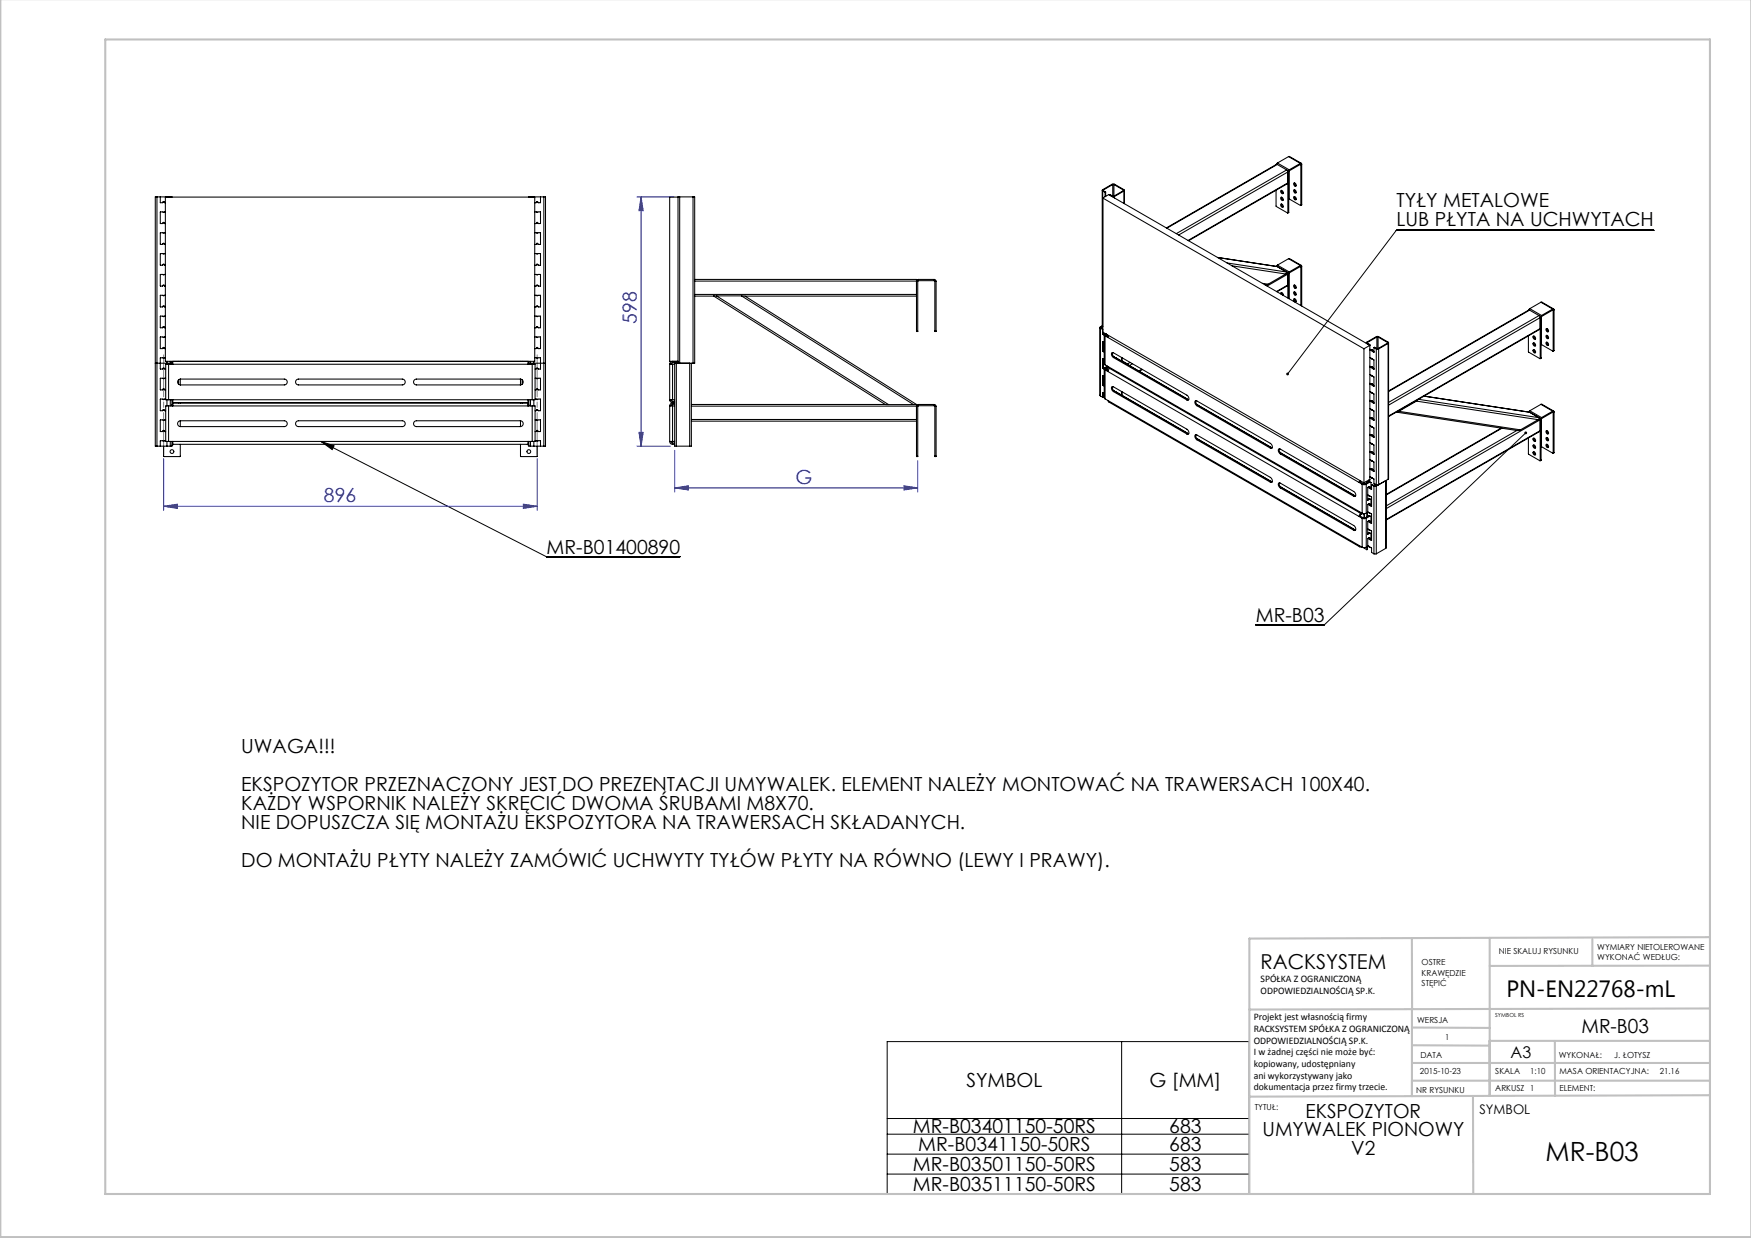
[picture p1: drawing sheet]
<svg xmlns="http://www.w3.org/2000/svg" width="420mm" height="297mm" viewBox="0 0 420 297" stroke-linecap="round" stroke-linejoin="round" font-family="sans-serif">
<path d="M396.7 55.3h-61.8l-26.1 34.4M77 105.9l54.1 27.7h32M77 105.9l3.1 1.1-.4 .9zM366 103.9l-48.3 46h-16.5M212.8 249.9h86.8v36.6h-86.8zM269 249.9v36.6M212.8 268.3h86.8M212.8 272.1h86.8M212.8 276.9h86.8M212.8 281.7h86.8" fill="none" stroke="#000" stroke-width=".24"/>
<g fill="none" stroke="#00f" stroke-width=".24">
<path d="M152.8 47.2h8.8M153.8 47.2l.5 3.3h-1zM153.8 47.2v59.8M39.2 110v12.5M128.8 110v12.5M152.8 107h8M153.3 103.7h1l-.5 3.3zM161.8 117l3.3-.5v1.1zM161.8 108v10M161.8 117h58.3M216.8 116.5l3.3 .5-3.3 .6zM220.1 110.5v7.5"/>
<path d="M39.2 121.5l3.3-.5v1zM39.2 121.5h89.6M125.5 121l3.3 .5-3.3 .5z"/>
</g>
<path d="M39.2 85.1v23.9M128.8 85.1v23.9" fill="none" stroke="#808080" stroke-width=".24" stroke-dasharray="15.2 1.3 1.3 1.3" stroke-dashoffset="5.2"/>
<g fill="none" stroke="#c0c0c0" stroke-width=".5">
<path d="M.1 -.1v296.9h419.9M25.2 9.5h385v276.9h-385zM338.7 225.2v37.8M357.3 225v37.9v-13.2M382 225.4v6.3M410.1 224.8l-110.4 .4v61.2M410.1 231.7h-52.8M338.7 259.3h71.5M338.7 255h71.5M338.7 250.8l18.6 .1M338.7 246.5l18.6 .1M357.3 249.7h52.9"/>
<path d="M373 249.7v13.2M410.1 241.9l-110.4 .3M353.3 262.9l.1 23.5M410.2 262.7l-110.5 .4"/>
</g>
<path d="M77 105.9l3.1 1.1-.4 .9zM365.7 103.6a.34 .34 0 0 0 0 .5 .34 .34 0 0 0 .5 0 .34 .34 0 0 0 0-.5l-.2 .3 .2-.3zM308.6 89.5l-.1 .3 .1 .2 .2-.3-.2 .3a.34 .34 0 0 0 .5-.1 .34 .34 0 0 0 0-.4 .34 .34 0 0 0-.5 0z" fill="#000"/>
<g fill="#00f">
<path d="M216.8 116.5l3.3 .5-3.3 .6zM161.8 117l3.3-.5v1.1z"/>
<path d="M39.2 121.5l3.3-.5v1zM125.5 121l3.3 .5-3.3 .5z"/>
<path d="M153.8 47.2l.5 3.3h-1zM153.3 103.7h1l-.5 3.3z"/>
</g>
<g fill="none" stroke="#000" stroke-width=".25">
<path d="M306.4 39.5l-26.6 15.2M306.4 39.5l2.2 1.3M306.4 39.5l-26.5 15.2M306.4 39.1l-.3 .4M306.4 39.1l2.8 1.6M309.1 37.6l.2-.1 2.8 1.7M309.1 37.6l-2.7 1.5M309.1 37.6l2.8 1.6M311.9 39.2h.2l.1 .2M311.9 39.4l.1 .1M311.9 39.4l-2.7 1.6M311.9 39.2l-2.7 1.5"/>
<path d="M311.9 39.2v.2M312 39.5v9.8M312.2 39.4l-.2 .1M312.2 39.4v9.7M37.6 47.2h-.4v59.8h.4M37.6 47.2v59.8M37.6 47.2h3.2M38.4 47.2l.1 1.4 .6-.1M39.1 58.5l.1-.2 .2 .2M39.1 48.5l.1-.2 .2 .2M39.1 53.5l.1-.2 .2 .2M39.1 48.5h.1"/>
<path d="M39.1 53.5h.1M39.1 58.5h.1M39.4 58.5l.3 .1M39.4 48.5l.3 .1M39.4 53.5l.3 .1M39.4 48.5h.1M39.4 53.5h.1M39.4 58.5h.1M39.7 55.8l-.5 .2-.1-.2-.7 .1v2.7h.6l.1-.1M39.7 50.8l-.5 .2-.1-.2-.7 .1v2.7h.6l.1-.1M39.7 47.3h88.6v39.4h-88.6zM40 47.2v.1"/>
<path d="M40.8 47.2l.4 .1M40.8 47.2v.1M127.2 47.2l-.4 .1M127.2 47.2h3.2M127.2 47.2v.1M128 47.2v.1M128.3 55.8l.5 .2 .2-.2 .6 .1v2.7h-.5l-.1-.1M128.3 50.8l.5 .2 .2-.2 .6 .1v2.7h-.5l-.1-.1M128.7 48.5l-.4 .1M128.7 48.5l.1-.2 .2 .2M128.7 58.5l-.4 .1M128.7 58.5l.1-.2 .2 .2"/>
<path d="M128.7 53.5l-.4 .1M128.7 53.5l.1-.2 .2 .2M128.7 48.5h.1M128.7 53.5h.1M128.7 58.5h.1M129 48.5h.1M129 53.5h.1M129 58.5h.1M129.6 47.2v1.4l-.6-.1M130.4 47.2h.4v59.8h-.4M130.4 47.2v59.8M162.6 47.3h-2v39.4h2"/>
<path d="M163 47.2h-.4v39.9M163 47.2h3.2M163 47.2v39.9M166.2 47.2h.4v39.9h-.4M166.2 47.2v39.9M264.4 45.7l.1 32.7M264.5 45.8v-.3l2.5-1.4 2.6 1.4v.3M264.5 45.8v34.3M264.5 45.8l.6 .4M264.5 47.5l1.4-.8 62.7 36.2-1.4 .8zM264.6 45.6v.1M264.6 45.7l.6 .4"/>
<path d="M265.1 46.2v1M265.2 46.1l-.1 .1M265.2 46.1v1M266.2 46.8l.1-.1 .6 .4M266.2 46.8h.1M266.9 47.1h.3M266.9 44.3h.3M266.9 44.3l-2.3 1.3M266.9 44.3v2.8M267.2 44.3l2.3 1.3M267.2 44.3v2.8M267.3 47.1l-.5 .1"/>
<path d="M267.3 47.1v.4M269.5 45.6v.1M269.5 45.7l-2.3 1.4M269.6 45.8l-2.3 1.3M269.6 45.8v3M269.7 45.7v3.2M285 57.7l23.9-13.8-23.8 13.9M306.1 45.6v3.9l2.8 1.6M307.2 49a.4 .4 0 0 1 .5 .2 .4 .4 0 0 1-.2 .5l-.3-.3zM307.2 47.4a.4 .4 0 0 1 .5 .2 .4 .4 0 0 1-.2 .5l-.3-.3zM307.2 45.7a.4 .4 0 0 1 .5 .2 .4 .4 0 0 1-.2 .6l-.3-.4zM307.4 45.7l.1 .4 .3 .3"/>
<path d="M307.4 47.3l.1 .4 .3 .3M307.4 48.9l.1 .5 .3 .2M308.6 40.8l.3 .5v9.8M308.6 40.8l-26.5 15.3M309.1 50.9l-.2 .2M309.1 41.2l-26.4 15.2M309.1 41.2v9.7M309.2 41v6.7l2.8 1.6M309.2 40.7l-.3 .6M309.2 41l-.1 .2M309.2 40.7v.3M310.4 47.2h.3a.34 .34 0 0 1 .3 .4 .34 .34 0 0 1-.4 .3l-.3-.4z"/>
<path d="M310.4 45.5l.3 .1a.34 .34 0 0 1 .3 .4 .34 .34 0 0 1-.4 .3l-.3-.4zM310.4 43.9l.3 .1a.32 .32 0 0 1 .3 .4 .32 .32 0 0 1-.5 .2l-.2-.5zM310.5 43.9l.1 .4 .3 .3M310.5 45.5l.1 .4 .3 .3M310.5 47.1l.1 .4 .3 .3M312.2 49.1l-.2 .2M39.1 63.5l.1-.2 .2 .2M39.1 78.5l.1-.2 .2 .2M39.1 68.5l.1-.2 .2 .2M39.1 63.5h.1M39.1 68.5h.1M39.1 78.5h.1"/>
<path d="M39.4 78.5l.3 .1M39.4 63.5l.3 .1M39.4 68.5l.3 .1M39.4 63.5h.1M39.4 68.5h.1M39.4 78.5h.1M39.7 75.8l-.5 .2-.1-.2-.7 .1v2.7h.6l.1-.1M39.7 70.8l-.5 .2-.1-.2-.7 .1v2.7h.6a.24 .24 0 0 1 .3-.3 .24 .24 0 0 1 .2 .3h.2M39.7 65.8l-.5 .2-.1-.2-.7 .1v2.7h.6l.1-.1M39.7 60.8l-.5 .2-.1-.2-.7 .1v2.7h.6l.1-.1M128.3 75.8l.5 .2 .2-.2 .6 .1v2.7h-.5l-.1-.1M128.3 70.8l.5 .2 .2-.2 .6 .1v2.7h-.5a.24 .24 0 0 0-.3-.3 .24 .24 0 0 0-.2 .3h-.3"/>
<path d="M128.3 65.8l.5 .2 .2-.2 .6 .1v2.7h-.5l-.1-.1M128.3 60.8l.5 .2 .2-.2 .6 .1v2.7h-.5l-.1-.1M128.7 78.5l-.4 .1M128.7 78.5l.1-.2 .2 .2M128.7 68.5l-.4 .1M128.7 68.5l.1-.2 .2 .2M128.7 63.5l-.4 .1M128.7 63.5l.1-.2 .2 .2M128.7 63.5h.1M128.7 68.5h.1M128.7 78.5h.1M129 63.5h.1"/>
<path d="M129 68.5h.1M129 78.5h.1M166.6 67h53.2v.4M166.6 70.6h53.2M166.6 71h4.6M166.6 67.4h53.2M171.2 71l41.1 26h-46.5M171.9 71h-.7M171.9 71l41.2 26.1M171.9 71h6M177.9 71h.6M177.9 71l41.2 26.1"/>
<path d="M219.8 79.4h.3M219.8 71h-41.1l41.1 26M219.8 67.4v12M220.1 67.5v11.9M220.3 67.3l-.2 .2M220.3 67l-.4 .3-.1 .2h.3M220.3 67h3.8M220.3 67v.3M220.3 67.3h3.8M224.1 67.3l.1 .2M224.1 67l.3 .2 .1 .3M224.1 67v.3"/>
<path d="M224.2 79.4h.3M224.2 67.5v11.9M224.2 67.5h.3M224.5 67.5v11.9M263.8 78.6l.1 16.4M263.9 78.7l.6 .4M263.9 78.7v16.3M264.1 78.5v.2M264.1 78.7l.4 .2M264.4 78.1l-.6 .4 .1 .2M264.4 78.3l-.3 .2M264.5 78.4h.1"/>
<path d="M264.5 79.7l62.7 36.1 1.4-.8M264.5 79.1h.1M264.6 79.8v.3M265.1 80h.1M292 61.8l14.3 2.1M292.1 61.8l14.3 2.2M294.3 63.1l14.3 2.2M295.5 63.8l12.9 1.9M302.8 68l1.4 .2M304.2 68.2l-.7 .2M306.2 69.9l2.7-1.5-2.6 1.6M306.2 63.9l.2 .1"/>
<path d="M306.3 63.9l.1 .1M306.4 64l2.2 1.3M306.4 63.6l-.3 .3M306.4 63.6l2.8 1.6M307.2 70.5a.27 .27 0 0 1 .2-.4 .27 .27 0 0 1 .3 .3l.1 .4M307.4 70.2l.2 .6M308.4 65.7l-4.2 2.5M308.6 65.3l.1 .2-.3 .2M308.6 65.3l.3 .5M308.9 65.8v5.7M309.1 62.1l.2-.1 2.8 1.7M309.1 62.1l-2.7 1.5"/>
<path d="M309.1 62.1l2.8 1.6M309.1 65.7v5.9M309.1 65.7l-5.2 2.9M309.2 65.5v6.2M309.2 65.2l-.3 .6M309.2 65.5l-.1 .2M309.2 65.2v.3M310.4 71.7h.3a.34 .34 0 0 1 .3 .4 .34 .34 0 0 1-.4 .3l-.3-.4zM310.4 70l.3 .1a.32 .32 0 0 1 .3 .4 .32 .32 0 0 1-.5 .2l-.2-.4zM310.4 68.4l.3 .1a.34 .34 0 0 1 .3 .4 .34 .34 0 0 1-.4 .2l-.3-.3zM310.5 68.4l.1 .4 .3 .3M310.5 70l.1 .4 .3 .3"/>
<path d="M310.5 71.6l.1 .4 .3 .3M311.9 63.7h.2l.1 .2M311.9 63.9l.1 .1M311.9 63.7l-2.7 1.5M311.9 63.7v.2M311.9 63.9l-2.7 1.6M312 64v9.3M312.2 63.9v9.5M312.2 63.9l-.2 .1M366.9 74.4l-33.8 19.4M366.9 74.4l2.3 1.3M366.9 74.4l-33.8 19.5"/>
<path d="M366.9 74.1l-.3 .3M366.9 74.1l2.9 1.6M369.2 75.7l.2 .5M369.2 75.7l-36.1 20.8M369.4 76.2v9.8M369.4 76.2l-36.3 21M369.6 72.5h.2l2.9 1.6M369.6 72.5l-2.7 1.6M369.6 72.5l2.8 1.6M369.6 76.1v9.8M369.8 75.9l-.2 .2M369.8 75.7l-.4 .5 .2-.1"/>
<path d="M369.8 75.7v.2M370.9 78.8l.3 .1a.32 .32 0 0 1 .3 .4 .32 .32 0 0 1-.5 .2l-.2-.3zM371 78.8l.1 .4 .3 .3M372.4 74.4l.1 .1M372.4 74.1h.3l.1 .2M372.4 74.1l-2.6 1.6M372.4 74.4l-2.6 1.5M372.4 74.1v.3M372.5 74.5v9.8l-2.8-1.7v-6.6M372.8 74.3l-.3 .2M372.8 74.3v9.8M37.2 87.1h4"/>
<path d="M39.1 88.4l.1-.2 .2 .2M39.1 98.4l.1-.2 .2 .2M39.1 93.4l.1-.2 .2 .2M39.1 83.5l.1-.2 .2 .2M39.1 83.5h.1M39.1 88.4h.1M39.1 93.4h.1M39.1 98.4h.1M39.4 88.4l.3 .1M39.4 93.4l.3 .1M39.4 98.4l.3 .1M39.4 83.5l.3 .1"/>
<path d="M39.4 83.5h.1M39.4 88.4h.1M39.4 93.4h.1M39.4 98.4h.1M39.7 85.8l-.5 .2-.1-.2-.7 .1v2.6h.6l.1-.1M39.7 80.8l-.5 .2-.1-.2-.7 .1v2.7h.6l.1-.1M39.7 90.7l-.5 .2-.1-.2-.7 .1v2.7h.6l.1-.1M39.7 95.7l-.5 .2-.1-.2-.7 .1v2.7h.6l.1-.1M40 86.7v.7M40 95.9v1.5M40.4 97.4h-.7v8.5h.7M40.4 87.4h-.7v8.5h.7"/>
<path d="M40.4 97.4h87.3M40.4 87.4v8.5M40.4 97.4v8.5M40.4 95.9h87.3M40.4 87.4h87.3M40.8 86.7v.7M40.8 95.9v1.5M41.2 86.7v.7M41.2 95.9v1.5M41.2 97h.2M41.2 97.2h.2M41.4 97.4v-.7h85.2v.7"/>
<path d="M41.4 86.7v.7M41.4 95.9v.7h85.2v-.7M42.8 86.7h.1M42.8 91.1v1.1M42.8 96.6v.1M42.9 91.1l.4-.2h24.9a.7 .7 0 0 1 .7 .7 .7 .7 0 0 1-.7 .7h-24.9a.7 .7 0 0 1-.7-.4 .7 .7 0 0 1 .3-.8zM43.2 86.7h.1M43.2 90.9v1.4M43.2 96.6v.1M71.2 91.1l.4-.2h24.9a.7 .7 0 0 1 .7 .7 .7 .7 0 0 1-.7 .7h-24.9a.7 .7 0 0 1-.7-.4 .7 .7 0 0 1 .3-.8zM99.5 91.1l.4-.2h24.9a.7 .7 0 0 1 .7 .7 .7 .7 0 0 1-.7 .7h-24.9a.7 .7 0 0 1-.7-.4 .7 .7 0 0 1 .3-.8zM124.8 86.7h.1"/>
<path d="M124.8 90.9v1.4M124.8 96.6v.1M125.2 86.7h.1M125.2 91.1v1.1M125.2 96.6v.1M126.6 86.7v.7M126.6 97h.2M126.6 97.2h.2M126.8 87.1h4M126.8 86.7v.7M126.8 95.9v1.5M127.2 86.7v.7"/>
<path d="M127.2 95.9v1.5M127.7 97.4h.6v8.5h-.6M127.7 87.4h.6v8.5h-.6M127.7 87.4v8.5M127.7 97.4v8.5M128 86.7v.7M128 95.9v1.5M128.3 85.8l.5 .2 .2-.2 .6 .1v2.6h-.5l-.1-.1M128.3 80.8l.5 .2 .2-.2 .6 .1v2.7h-.5l-.1-.1M128.3 95.7l.5 .2 .2-.2 .6 .1v2.7h-.5l-.1-.1M128.3 90.7l.5 .2 .2-.2 .6 .1v2.7h-.5l-.1-.1M128.7 88.4l-.4 .1"/>
<path d="M128.7 88.4l.1-.2 .2 .2M128.7 98.4l-.4 .1M128.7 98.4l.1-.2 .2 .2M128.7 93.4l-.4 .1M128.7 93.4l.1-.2 .2 .2M128.7 83.5l-.4 .1M128.7 83.5l.1-.2 .2 .2M128.7 83.5h.1M128.7 88.4h.1M128.7 93.4h.1M128.7 98.4h.1M129 83.5h.1"/>
<path d="M129 88.4h.1M129 93.4h.1M129 98.4h.1M160.6 97.4h.7M160.6 87.4h.7M160.6 95.9h.7M160.6 95.9a.69 .69 0 0 0 .7 .7M160.6 87.4v8.5M160.6 97.4v8.5M160.9 95.9l.4 .4M161.3 96.7a.69 .69 0 0 0-.7 .7M161.3 97l-.4 .4"/>
<path d="M161.3 87v-.3a.69 .69 0 0 0-.7 .7M161.3 87l-.4 .4M161.3 97.4h.5M161.3 96.7h.5M161.3 95.9h.5M161.3 87.4h.5M161.3 96.6h.5M161.3 87.4v8.5M161.3 96.3v.3M161.3 96.7v.3M161.3 97.4v8.5M161.3 97h.5"/>
<path d="M161.3 96.3h.5M161.3 87h1.3M162.2 87.1h-.4v19.9h.4M162.2 87.1h4M162.2 87.1v19.9M165.4 87.1v19.9M165.8 87.1v19.9h-.4M165.8 97.4h54M212.4 97.1h.7M213.1 97.1h6M219.8 97l-.7 .1M219.8 97v.4"/>
<path d="M219.8 97.4v12M220.1 97.5v11.9M220.3 97.3l-.2 .2M220.3 97l-.4 .3-.1 .2h.3M220.3 97h3.8M220.3 97v.3M220.3 97.3h3.8M224.1 97.3l.1 .2M224.1 97l.3 .2 .1 .3M224.1 97v.3M224.2 97.5v11.9M224.2 97.5h.3"/>
<path d="M224.5 97.5v11.9M263.9 95l.6 .3M264.5 80.1l.1 .1M264.5 92.4l.1 .1M264.5 88.3l.1 .1M264.5 84.2l.1 .1M264.5 82.1v2.1M264.5 86.1v2.2M264.5 90.2v2.2M264.5 94.3v1M264.6 94.3h-.1M264.6 90.2h-.1"/>
<path d="M264.6 86.1h-.1M264.6 82l-.1 .1M264.6 80.2l.3 .2M264.6 94.3l.3 .2M264.6 90.2l.3 .2M264.6 92.5l.3 .2M264.6 86.1l.3 .2M264.6 88.4l.3 .2M264.6 82l.3 .2M264.6 84.3l.3 .2M264.6 80.1h.1M264.6 84.1l.1 .1"/>
<path d="M264.6 88.2l.1 .1M264.6 92.3l.1 .1M264.6 80.1h-.1M264.6 82.1v2M264.6 86.2v2M264.6 90.2v2.1M264.6 94.3v.9l-.1 .1M264.6 84.1l-.1 .1M264.6 88.2l-.1 .1M264.6 92.3l-.1 .1M264.7 80.1l-.1 .1M264.7 80.1l.2 .1"/>
<path d="M264.7 84.2l-.1 .1M264.7 84.2l.2 .1M264.7 88.3l-.1 .1M264.7 88.3l.2 .1M264.7 92.4l-.1 .1M264.7 92.4l.2 .1M264.7 94.4h-.1M264.9 88.4v7l.2 .3M264.9 80.3v6.9l.2 .3M265.1 88.2a.3 .3 0 0 0-.2 .2 .3 .3 0 0 0 .2 .3M265.1 80a.3 .3 0 0 0-.2 .3 .3 .3 0 0 0 .2 .3M265.1 88.2l.5-.3v.9"/>
<path d="M265.1 80.6v6.9M265.1 88.7v7M265.1 88.2l.2 .1M265.1 95.7l60.9 35.2M265.1 88.7l.7 .4M265.1 87.5l61.6 35.6M265.1 80.6l.7 .4M265.3 88.3v.3M265.3 80.1v.3M265.3 80.4l.5 .4M265.3 88.6l.5 .3M265.3 88.6l-.2 .1"/>
<path d="M265.3 80.4l-.2 .2M265.3 80.1h.1M265.6 80.3v.4M265.6 88.1l-.3 .2M265.8 96.1l.1 .3 60.3 34.8M265.8 87.9l.1 .3 60.3 34.8M265.8 81l60.9 35.2M265.8 89.1l60.9 35.2M265.9 80.5l-.1 .5M266.1 88.4l-.3 .7M266.9 92.7l-.1 .5 .5 .6M266.9 84.6l-.1 .5 .5 .6"/>
<path d="M267.1 93.9l-.3-.3a.45 .45 0 0 1-.3-.5 .45 .45 0 0 1 .6-.3l17.9 10.5a.45 .45 0 0 1 .2 .5 .45 .45 0 0 1-.5 .3M267.1 85.8l-.3-.3a.45 .45 0 0 1-.3-.6 .45 .45 0 0 1 .6-.3l17.9 10.5a.45 .45 0 0 1 .2 .6 .45 .45 0 0 1-.5 .2M267.1 93.9l17.6 10.2M267.1 85.8l17.6 10.1M267.3 93.8l17.8 10.3M267.3 93.8l-.2 .1M267.3 85.7l17.8 10.2M267.3 85.7l-.2 .1M267.8 94l-.1 .1M267.8 85.9h-.1M269 85.8v.8M269 93.9v.9"/>
<path d="M269.1 85.8v.9M269.1 94v.9M269.1 86.6l1.3 .7M270.4 87.3l.3 .3M271.1 86.9l-.7 .4M271.6 87.3l-.7 .4M273.9 88.6l-.7 .4M274 88.6l-.7 .5M285.1 95.9h-.4M286.9 96.1v.5l.4 .6-.2 .1M287.1 97.3l-.3-.3a.45 .45 0 0 1-.2-.5 .45 .45 0 0 1 .5-.3l17.9 10.5a.45 .45 0 0 1 .2 .5 .45 .45 0 0 1-.5 .3M287.1 97.3l17.6 10.2"/>
<path d="M287.1 97.1l18 10.3M327.2 83.7v32.4M327.7 82.2v.2M327.9 82.4v-.3l2.5-1.4 2.5 1.4v.3M327.9 82.4h.1M327.9 82.4l.5 .3M328 82.2v.1M328 82.3l.6 .3M328.4 82.7v.1M328.6 82.6v32.6l-.2 .1M328.6 82.6l-.2 .1M328.6 98l1 .6v2.2"/>
<path d="M328.6 93.9l1 .6v2.2M328.6 89.8l1 .6v2.2M328.6 85.8l1 .6v2.2M328.6 83.8h.1M328.6 87.9h.1M328.6 91.9v.1M328.6 96v.1M328.6 84l.2 .1M328.6 96.2l.2 .1M328.6 92.1l.2 .1M328.6 88l.2 .2M328.6 83.8l.5 .1 .1 .2"/>
<path d="M328.6 87.9l.3 .2M328.6 92l.3 .1M328.6 96.1l.3 .1M328.6 92h.1M328.6 96.1h.1M328.9 84l-.1 .1M328.9 84l.2 .1M328.9 96.3h-.1M328.9 96.3l.2 .1M328.9 92.2h-.1M328.9 92.2l.2 .1M328.9 88.1l-.1 .1"/>
<path d="M328.9 88.1l.2 .1M328.9 84h.1M328.9 88.1h.1M328.9 92.2h.1M328.9 96.3h.1M328.9 88l.2-.1 .1 .2M328.9 92.1l.2-.1 .1 .2M328.9 96.2l.2-.1 .1 .2M329.1 84.1l.1 .2M329.1 96.4l.1 .2M329.1 92.3l.1 .2M329.1 88.2l.1 .2"/>
<path d="M329.1 84.1h.1M329.1 88.2h.1M329.1 92.3h.1M329.1 96.4h.1M329.1 86.1h.1M329.1 90.2h.1M329.1 94.2v.1M329.1 98.3v.1M329.2 84.3l.3 .2M329.2 96.6l.3 .1M329.2 92.5l.3 .2M329.2 88.4l.3 .2"/>
<path d="M329.2 84.1l.1 .1M329.2 88.1l.1 .2M329.2 92.2l.1 .2M329.2 96.3l.1 .2M329.2 84.1h-.1M329.2 84.1h.1M329.2 88.1h.1M329.2 92.2h.1M329.2 96.3h.1M329.2 88.1l-.1 .1M329.2 92.2l-.1 .1M329.2 96.3l-.1 .1"/>
<path d="M329.3 84.2l-.1 .1M329.3 84.2l.3 .2M329.3 88.3l-.1 .1M329.3 88.3l.3 .1M329.3 92.4l-.1 .1M329.3 92.4l.3 .1M329.3 96.5l-.1 .1M329.3 96.5l.3 .1M329.6 84.5h-.1M329.6 96.7h-.1M329.6 92.6l-.1 .1M329.6 88.6h-.1"/>
<path d="M329.6 83.4v1.1M329.6 83.4l.1-.1 .6 .3M329.6 83.4l.5 .3M330.1 83.7h.6M330.1 83.7v32.6M330.3 83.6h.2M330.3 80.9h.2M330.3 80.9l-2.3 1.3M330.3 80.9v2.7M330.5 80.9l2.3 1.3M330.5 80.9v2.7M330.7 83.7v32.6h-.6"/>
<path d="M332.8 82.2v.1M332.8 82.3l-2.3 1.3M332.9 82.4l-2.2 1.3M332.9 82.4v32.6M333.1 99.8l36.3-21-36.3 21.1M333.1 82.2l-.2 32.8M334.9 98.9l29.1 4.4 .7-.2M335.5 98.7l-.6 .2M335.5 98.7l29.2 4.4M339.8 96.2l-4.3 2.5M339.8 96.2l29.1 4.5M340.1 95.9l-.3 .3"/>
<path d="M340.2 95.8l29 4.4M341.6 95l25.3 3.9M366.6 80.6v3.8l2.8 1.6M366.8 98.9h.1M366.9 98.9l2.3 1.3M366.9 98.5l-.2 .3M366.9 98.5l2.9 1.7M367.8 83.9a.4 .4 0 0 1 .5 .3 .4 .4 0 0 1-.2 .5l-.3-.4zM367.8 82.3a.4 .4 0 0 1 .5 .2 .4 .4 0 0 1-.2 .5l-.3-.3zM367.8 80.7a.4 .4 0 0 1 .5 .2 .4 .4 0 0 1-.2 .5l-.3-.3zM367.9 80.6l.1 .5 .3 .2M367.9 82.2l.1 .5 .3 .2"/>
<path d="M367.9 83.9l.1 .4 .3 .3M369.6 97h.2l2.9 1.6M369.6 97l2.8 1.6M369.6 97l-2.7 1.5M369.6 85.9h.1M369.6 85.9l-.2 .1M370.9 82.1l.3 .1a.32 .32 0 0 1 .3 .4 .32 .32 0 0 1-.5 .2l-.2-.3zM370.9 80.5l.3 .1a.34 .34 0 0 1 .3 .3 .34 .34 0 0 1-.4 .3l-.3-.4zM371 80.4l.1 .4 .3 .3M371 82.1l.1 .4 .3 .3M372.4 98.9h.1M372.4 98.6h.3l.1 .2"/>
<path d="M372.4 98.6l-2.6 1.6M372.4 98.6v.3M372.4 98.9l-2.6 1.5M372.5 98.9v9.8M372.8 84.1h-.1M372.8 84.1l-.3 .1M372.8 98.8v9.8M372.8 98.8l-.3 .1M37.6 107h3.2M39.1 103.4l.1-.2 .2 .2M39.1 103.4h.1M39.4 103.4l.3 .1"/>
<path d="M39.4 103.4h.1M39.7 100.7l-.5 .2-.1-.2-.7 .1v2.7h.6l.1-.1M39.7 105.7l-.5 .2-.1-.2-.6 .1-.1 1.2M40 105.9v1.1M40.4 105.9h87.3M40.8 105.9v1.1M41.2 105.9v1.1h-.4M41.4 105.9h.1M41.4 105.9v.7h85.2v-.7M41.6 106.6l-.4 .2M42.7 101.2l.6-.3h24.9a.7 .7 0 0 1 .7 .7 .7 .7 0 0 1-.7 .7h-24.9a.7 .7 0 0 1-.6-.4 .7 .7 0 0 1 0-.7zM43.2 106.6v2.9h-3.9l-.1-2.5"/>
<path d="M43.2 100.9v1.4M71.2 101.1l.4-.2h24.9a.7 .7 0 0 1 .7 .7 .7 .7 0 0 1-.7 .7h-24.9a.7 .7 0 0 1-.7-.4 .7 .7 0 0 1 .3-.8zM99.5 101.1l.4-.2h24.9a.7 .7 0 0 1 .7 .7 .7 .7 0 0 1-.7 .7h-24.9a.7 .7 0 0 1-.7-.4 .7 .7 0 0 1 .3-.8zM124.8 106.6l.1 2.9h3.9v-2.5M124.8 100.9v1.4M126.5 106.6l.3 .2M126.7 105.9h-.1M126.8 105.9v1.1h.4M127.2 107h3.2M127.2 105.9v1.1M128 105.9v1.1M128.3 105.7l.5 .2 .2-.2 .6 .1v1.2"/>
<path d="M128.3 100.7l.5 .2 .2-.2 .6 .1v2.7h-.5l-.1-.1M128.7 103.4l-.4 .1M128.7 103.4l.1-.2 .2 .2M128.7 103.4h.1M129 103.4h.1M160.6 105.9h.7M160.6 105.9a.69 .69 0 0 0 .7 .7M160.9 105.9l.4 .4M161.3 105.9h.5M161.3 106.6h.5M161.3 106.3v.3M161.3 106.3h.5"/>
<path d="M162.2 107h3.2M165.8 100.6h54M165.8 101h54M219.8 109.4h.3M224.2 109.4h.3M285.1 104.1h-.4M286.9 104.3v.5l.4 .6-.2 .1M287.1 105.5l-.3-.3a.45 .45 0 0 1-.2-.6 .45 .45 0 0 1 .5-.2l17.9 10.4a.45 .45 0 0 1 .2 .6 .45 .45 0 0 1-.5 .3M287.1 105.5l17.6 10.2M287.1 105.2l18 10.4M305.1 115.6l-.4 .1M305.1 107.4l-.4 .1"/>
<path d="M306.9 115.8v.5l.4 .6M306.9 107.7v.5l.4 .6-.2 .1M307.1 117.1l-.3-.4a.45 .45 0 0 1-.2-.5 .45 .45 0 0 1 .5-.3l17.9 10.5a.45 .45 0 0 1 .3 .5 .45 .45 0 0 1-.6 .3M307.1 108.9l-.3-.3a.45 .45 0 0 1-.2-.6 .45 .45 0 0 1 .5-.3l17.9 10.5a.45 .45 0 0 1 .3 .6 .45 .45 0 0 1-.6 .3M307.1 117.1l17.6 10.1M307.1 108.9l17.6 10.2M307.1 116.8l18.1 10.4-.3-.1M307.1 108.6l18.1 10.4-.5 .1M307.3 116.9l-.2 .2M307.3 116.9l17.6 10.2M326.2 115.3l-.2 .5 .2-.2M326.2 115.6l.7 .4"/>
<path d="M326.3 115.4l-.1 .2M326.7 116.2h1M326.7 116.2v6.9M326.9 116h.6M326.9 116l-.2 .2M327.3 115.8v.3M327.5 116l.2 .2M327.7 115.5l.2 .1M327.7 116.2v6.9M327.8 115.5l.2 .1M327.9 115.6v.2M328 115.6h-.1"/>
<path d="M328 115.6v.2M328.1 118.7l.4 .3M328.1 116.9l.1 .1M328.1 117v3l.4-.2M328.3 115.2l.1 .1M328.3 116.9h.1M328.3 115.6l-.8 .4M328.3 115.6l.2 .1M328.3 115.6l.5 .1M328.3 119.7l.2 .1M328.3 119.7l-.2 .1M328.3 119.7l.5 .1"/>
<path d="M328.3 116.9l-.1 .1M328.3 116.9l.2 .1M328.3 116.9l.2-.1 .2 .2M328.4 115.1v.2M328.5 115.7l-.8 .5M328.5 115.7h.3M328.5 119.8h.3M328.5 117.1l.1 .1M328.5 119l.5 .3v2.2M328.5 117v.1M328.6 119h-.1M328.6 114.3l.9 .6 .1 1.1 .5 .3"/>
<path d="M328.6 110.3l1 .6v2.1M328.6 106.2l1 .6v2.2M328.6 102.1l1 .6v2.2M328.6 100.1h.1M328.6 104.2h.1M328.6 108.3h.1M328.6 112.4h.1M328.6 112.5l.2 .2M328.6 108.5l.2 .1M328.6 104.4l.2 .1M328.6 100.3l.2 .1M328.6 100.1l.3 .2"/>
<path d="M328.6 104.2l.3 .2M328.6 108.3l.3 .2M328.6 112.4l.3 .2M328.6 100.1v.1M328.6 104.2v.1M328.6 117.2l.3 .2M328.6 114.4h.1M328.7 117l.1 .1M328.7 117l-.2 .1M328.8 117.1l-.2 .1M328.8 117.1l.2 .2M328.8 119.8v1.5"/>
<path d="M328.8 115.7v1.5M328.9 112.6l-.1 .1M328.9 112.6l.2 .1M328.9 108.5l-.1 .1M328.9 108.5l.2 .1M328.9 104.4l-.1 .1M328.9 104.4l.2 .2M328.9 100.4h-.1M328.9 100.3l.2 .2M328.9 100.3v.1M328.9 104.4h.1M328.9 108.5h.1"/>
<path d="M328.9 112.6h.1M328.9 100.3l.2-.1 .1 .2M328.9 104.4l.2-.1 .1 .2M328.9 108.4h.2l.1 .2M328.9 112.5l.2-.1 .1 .2M329 117.4h-.1M329 116.3l.1-.1 .6 .3M329 116.3l.6 .3M329 116.3v1.1M329.1 112.7l.1 .2M329.1 108.6l.1 .2M329.1 104.6l.1 .1"/>
<path d="M329.1 100.5l.1 .1M329.1 104.6h.1M329.1 108.6h.1M329.1 112.7h.1M329.1 102.4v.1M329.1 106.5h.1M329.1 110.6h.1M329.1 114.7h.1M329.2 112.9l.3 .2M329.2 108.8l.3 .2M329.2 104.7l.3 .2M329.2 100.6l.3 .2"/>
<path d="M329.2 100.4l.1 .2M329.2 104.5l.1 .1M329.2 108.6l.1 .1M329.2 112.6l.1 .2M329.2 100.4h.1M329.2 104.5h.1M329.2 108.6h.1M329.2 112.6h.1M329.2 100.4l-.1 .1M329.2 104.5l-.1 .1M329.2 108.6h-.1M329.2 112.6l-.1 .1"/>
<path d="M329.3 100.6h-.1M329.3 100.6l.3 .1M329.3 104.6l-.1 .1M329.3 104.6l.3 .2M329.3 108.7l-.1 .1M329.3 108.7l.3 .2M329.3 112.8l-.1 .1M329.3 112.8l.3 .1M329.6 116.6h.5M329.6 113l-.1 .1M329.6 109h-.1M329.6 104.9h-.1"/>
<path d="M329.6 100.8h-.1M329.6 116.6v16.3M329.7 116.5h.3M329.7 116v.5M330 116.2v.3M330.1 116.6v16.3M330.3 116.3l-.3 .2M332.4 115.3v16.3M332.5 115.2l-.1 16.4M332.9 115l-2.8 1.6M360.1 102.7l-27.6 15.9M360.3 102.7l-27.8 16.1"/>
<path d="M363.8 103.3l-31.3 18.1M366.6 105.1v3.8l2.8 1.6M367.8 108.4a.4 .4 0 0 1 .5 .2 .4 .4 0 0 1-.2 .6l-.3-.4zM367.8 106.8a.4 .4 0 0 1 .5 .2 .4 .4 0 0 1-.2 .5l-.3-.3zM367.8 105.2a.4 .4 0 0 1 .5 .2 .4 .4 0 0 1-.2 .5l-.3-.3zM367.9 105.1l.1 .4 .3 .3M367.9 106.7l.1 .5 .3 .2M367.9 108.4l.1 .4 .3 .3M368.9 100.7l-4.2 2.4M369.2 100.2v.2l-.3 .3M369.2 100.2l.2 .5M369.4 100.7v9.8"/>
<path d="M369.4 100.7l-36.9 21.3M369.6 110.4h.1M369.6 110.4l-.2 .1M369.6 100.6v9.8M369.7 100.5v6.6l2.8 1.6M369.8 100.4l-.2 .2M369.8 100.2l-.4 .5 .2-.1M369.8 100.2v.2M370.9 106.6l.3 .1a.34 .34 0 0 1 .3 .4 .34 .34 0 0 1-.4 .3l-.3-.4zM370.9 105h.3a.34 .34 0 0 1 .3 .4 .34 .34 0 0 1-.4 .3l-.3-.4zM370.9 103.3l.3 .1a.34 .34 0 0 1 .3 .4 .34 .34 0 0 1-.4 .3l-.3-.4zM371 103.3l.1 .4 .3 .3"/>
<path d="M371 104.9l.1 .4 .3 .3M371 106.6l.1 .4 .3 .3M372.7 108.6l-.2 .1M372.7 108.6h.1M372.8 108.6l-.3 .1M324.9 127.1l-.2 .1M326 130.9a.3 .3 0 0 0 .2 .3 .3 .3 0 0 0 .3 0M326 122.7a.3 .3 0 0 0 .2 .3 .3 .3 0 0 0 .3 0M326 130.9l.7 .4M326.2 123.8l.7 .4M326.4 123l.1 .1M326.5 123.1l-.5 .8 .2-.1"/>
<path d="M326.5 123.3l-.3 .5M326.5 131.2h.1M326.5 123h.1M326.5 123.1v.2M326.6 123l-.1 .1M326.7 123.2l.5 .3M326.7 124.3h1M326.7 131.3h1M326.7 123.1h1M326.7 124.3v7M326.8 123.2l-.3 .1M326.9 124.2h.6"/>
<path d="M326.9 124.2l-.2 .1M327.2 123.2v1.1M327.2 131.4l.1 .2M327.3 131.6l.6 .3M327.3 123.2v1.1M327.3 131.4v.2M327.5 124.2l.2 .1M327.7 124.3v7M327.9 123v1M327.9 131.2v.7M328 123v.9M328 131.1v.7l-.1 .1"/>
<path d="M328.1 130.9l.9 .6v1l.6 .4M328.1 126.9l.4 .2M328.1 122.8l.4 .2M328.1 130.9h.1M328.1 129.1l.1 .1M328.1 125.1l.1 .1M328.1 121l.1 .1M328.1 121.1v1.8l-.4 .2M328.1 125.2v3l.4-.2M328.1 129.3v1.8l-.4 .2M328.3 129.1h.1M328.3 125h.1"/>
<path d="M328.3 120.9v.1M328.3 123.8l-.8 .4M328.3 123.8l.2 .1M328.3 123.8l.5 .1M328.3 127.8l.2 .2M328.3 127.8l-.2 .2M328.3 127.8l.5 .2M328.3 129.2h-.1M328.3 129.2l.2 .1M328.3 125.1l-.1 .1M328.3 125.1l.2 .1M328.3 121l-.1 .1"/>
<path d="M328.3 121l.2 .1M328.3 121h.1M328.3 125.1h.1M328.3 129.2h.1M328.3 120.9l.2-.1 .2 .2M328.3 125l.2-.1 .2 .2M328.3 129.1l.2-.1 .2 .2M328.5 123.9l-.8 .4M328.5 123.9h.3M328.5 128h.3M328.5 129.3l.1 .2M328.5 127.1l.5 .3v2.2"/>
<path d="M328.5 125.2l.1 .2M328.5 123l.5 .4v2.1M328.5 121.1l.1 .2M328.5 121.1h.1M328.5 125.2h.1M328.5 129.3h.1M328.6 123.1h-.1M328.6 127.2h-.1M328.6 131.2l-.1 .1M328.6 129.5l.3 .2M328.6 125.4l.3 .2M328.6 121.3l.3 .2"/>
<path d="M328.7 121.1l.1 .1M328.7 125.1l.1 .2M328.7 129.2l.1 .2M328.7 121v.1M328.7 125.1h.1M328.7 129.2h.1M328.7 121l-.2 .1M328.7 125.1l-.2 .1M328.7 129.2l-.2 .1M328.8 121.2l-.2 .1M328.8 121.2l.2 .2M328.8 125.3l-.2 .1"/>
<path d="M328.8 125.3l.2 .1M328.8 129.4l-.2 .1M328.8 129.4l.2 .1M328.8 128v1.4M328.8 123.9v1.4M329 129.6l-.1 .1M329 125.5l-.1 .1M329 121.5h-.1M329.6 132.9h.5M332.4 131.6l-2.3 1.3M332.5 124.6l36.9-21.3-36.9 21.5"/>
<circle cx="41.2" cy="108.3" r=".45"/>
<circle cx="126.8" cy="108.3" r=".45"/>
</g>
<text font-size="6.3" x="370.7" y="278.5">MR-B03</text>
<text font-size="5.6" x="361.3" y="239.1">PN-EN22768-mL</text>
<text font-size="4.9" x="302.4" y="232.4">RACKSYSTEM</text>
<g font-size="4.7">
<text x="335" y="49.7">TYŁY METALOWE</text>
<text x="335" y="54.2">LUB PŁYTA NA UCHWYTACH</text>
<text x="131.1" y="133">MR-B01400890</text>
<text x="301.2" y="149.3">MR-B03</text>
<text x="57.9" y="180.8">UWAGA!!!</text>
<text x="57.9" y="189.8">EKSPOZYTOR PRZEZNACZONY JEST DO PREZENTACJI UMYWALEK. ELEMENT NALEŻY MONTOWAĆ NA TRAWERSACH 100X40.</text>
<text x="57.9" y="194.3">KAŻDY WSPORNIK NALEŻY SKRĘCIĆ DWOMA ŚRUBAMI M8X70.</text>
<text x="57.9" y="198.9">NIE DOPUSZCZA SIĘ MONTAŻU EKSPOZYTORA NA TRAWERSACH SKŁADANYCH.</text>
<text x="57.9" y="207.9">DO MONTAŻU PŁYTY NALEŻY ZAMÓWIĆ UCHWYTY TYŁÓW PŁYTY NA RÓWNO (LEWY I PRAWY).</text>
<text x="379.3" y="247.8">MR-B03</text>
<text x="231.8" y="260.8">SYMBOL</text>
<text x="275.7" y="260.8">G [MM]</text>
<text x="313.2" y="268.1">EKSPOZYTOR</text>
<text x="219" y="271.9">MR-B03401150-50RS</text>
<text x="280.5" y="271.9">683</text>
<text x="302.8" y="272.6">UMYWALEK PIONOWY</text>
<text x="219" y="281">MR-B03501150-50RS</text>
<text x="220.3" y="276.2">MR-B0341150-50RS</text>
<text x="280.5" y="276.2">683</text>
<text x="280.5" y="281">583</text>
<text x="324.1" y="277.1">V2</text>
<text x="219" y="285.7">MR-B03511150-50RS</text>
<text x="280.5" y="285.7">583</text>
</g>
<g font-size="4.7" fill="#00f">
<text x="152.8" y="77.7" transform="rotate(-90 152.8 77.7)">598</text>
<text x="190.8" y="116">G</text>
<text x="77.7" y="120.4">896</text>
</g>
<text font-size="3.9" x="362.3" y="253.8">A3</text>
<text font-size="3.2" x="354.9" y="267.2">SYMBOL</text>
<g font-size="2.4">
<text x="302.4" y="235.6">SPÓŁKA Z OGRANICZONĄ</text>
<text x="302.4" y="238.4">ODPOWIEDZIALNOŚCIĄ SP.K.</text>
<text x="300.7" y="244.7">Projekt jest własnością firmy</text>
<text x="300.7" y="247.5">RACKSYSTEM SPÓŁKA Z OGRANICZONĄ</text>
<text x="300.7" y="250.3">ODPOWIEDZIALNOŚCIĄ SP.K.</text>
<text x="300.7" y="253.1">I w żadnej części nie może być:</text>
<text x="300.7" y="256">kopiowany, udostępniany</text>
<text x="300.7" y="258.8">ani wykorzystywany jako</text>
<text x="300.7" y="261.6">dokumentacja przez firmy trzecie.</text>
</g>
<g font-size="2">
<text x="383.1" y="227.9">WYMIARY NIETOLEROWANE</text>
<text x="341" y="231.6">OSTRE</text>
<text x="359.5" y="228.9">NIE SKALUJ RYSUNKU</text>
<text x="383.1" y="230.4">WYKONAĆ WEDŁUG:</text>
<text x="341" y="234.1">KRAWĘDZIE</text>
<text x="341" y="236.6">STĘPIĆ</text>
<text x="339.9" y="245.4">WERSJA</text>
<text x="346.6" y="249.5">1</text>
<text x="340.6" y="257.7">2015-10-23</text>
<text x="340.7" y="253.8">DATA</text>
<text x="358.7" y="257.7">SKALA</text>
<text x="367" y="257.7">1:10</text>
<text x="373.9" y="253.8">WYKONAŁ:</text>
<text x="374.1" y="257.7">MASA ORIENTACYJNA:</text>
<text x="387.2" y="253.8">J. ŁOTYSZ</text>
<text x="398.1" y="257.7">21.16</text>
<text x="339.7" y="262.3">NR RYSUNKU</text>
<text x="358.7" y="261.7">ARKUSZ 1</text>
<text x="374.1" y="261.7">ELEMENT:</text>
<text x="301" y="266.4">TYTUŁ:</text>
</g>
<text font-size="1.3" x="358.7" y="244">SYMBOL RS</text>
</svg>
